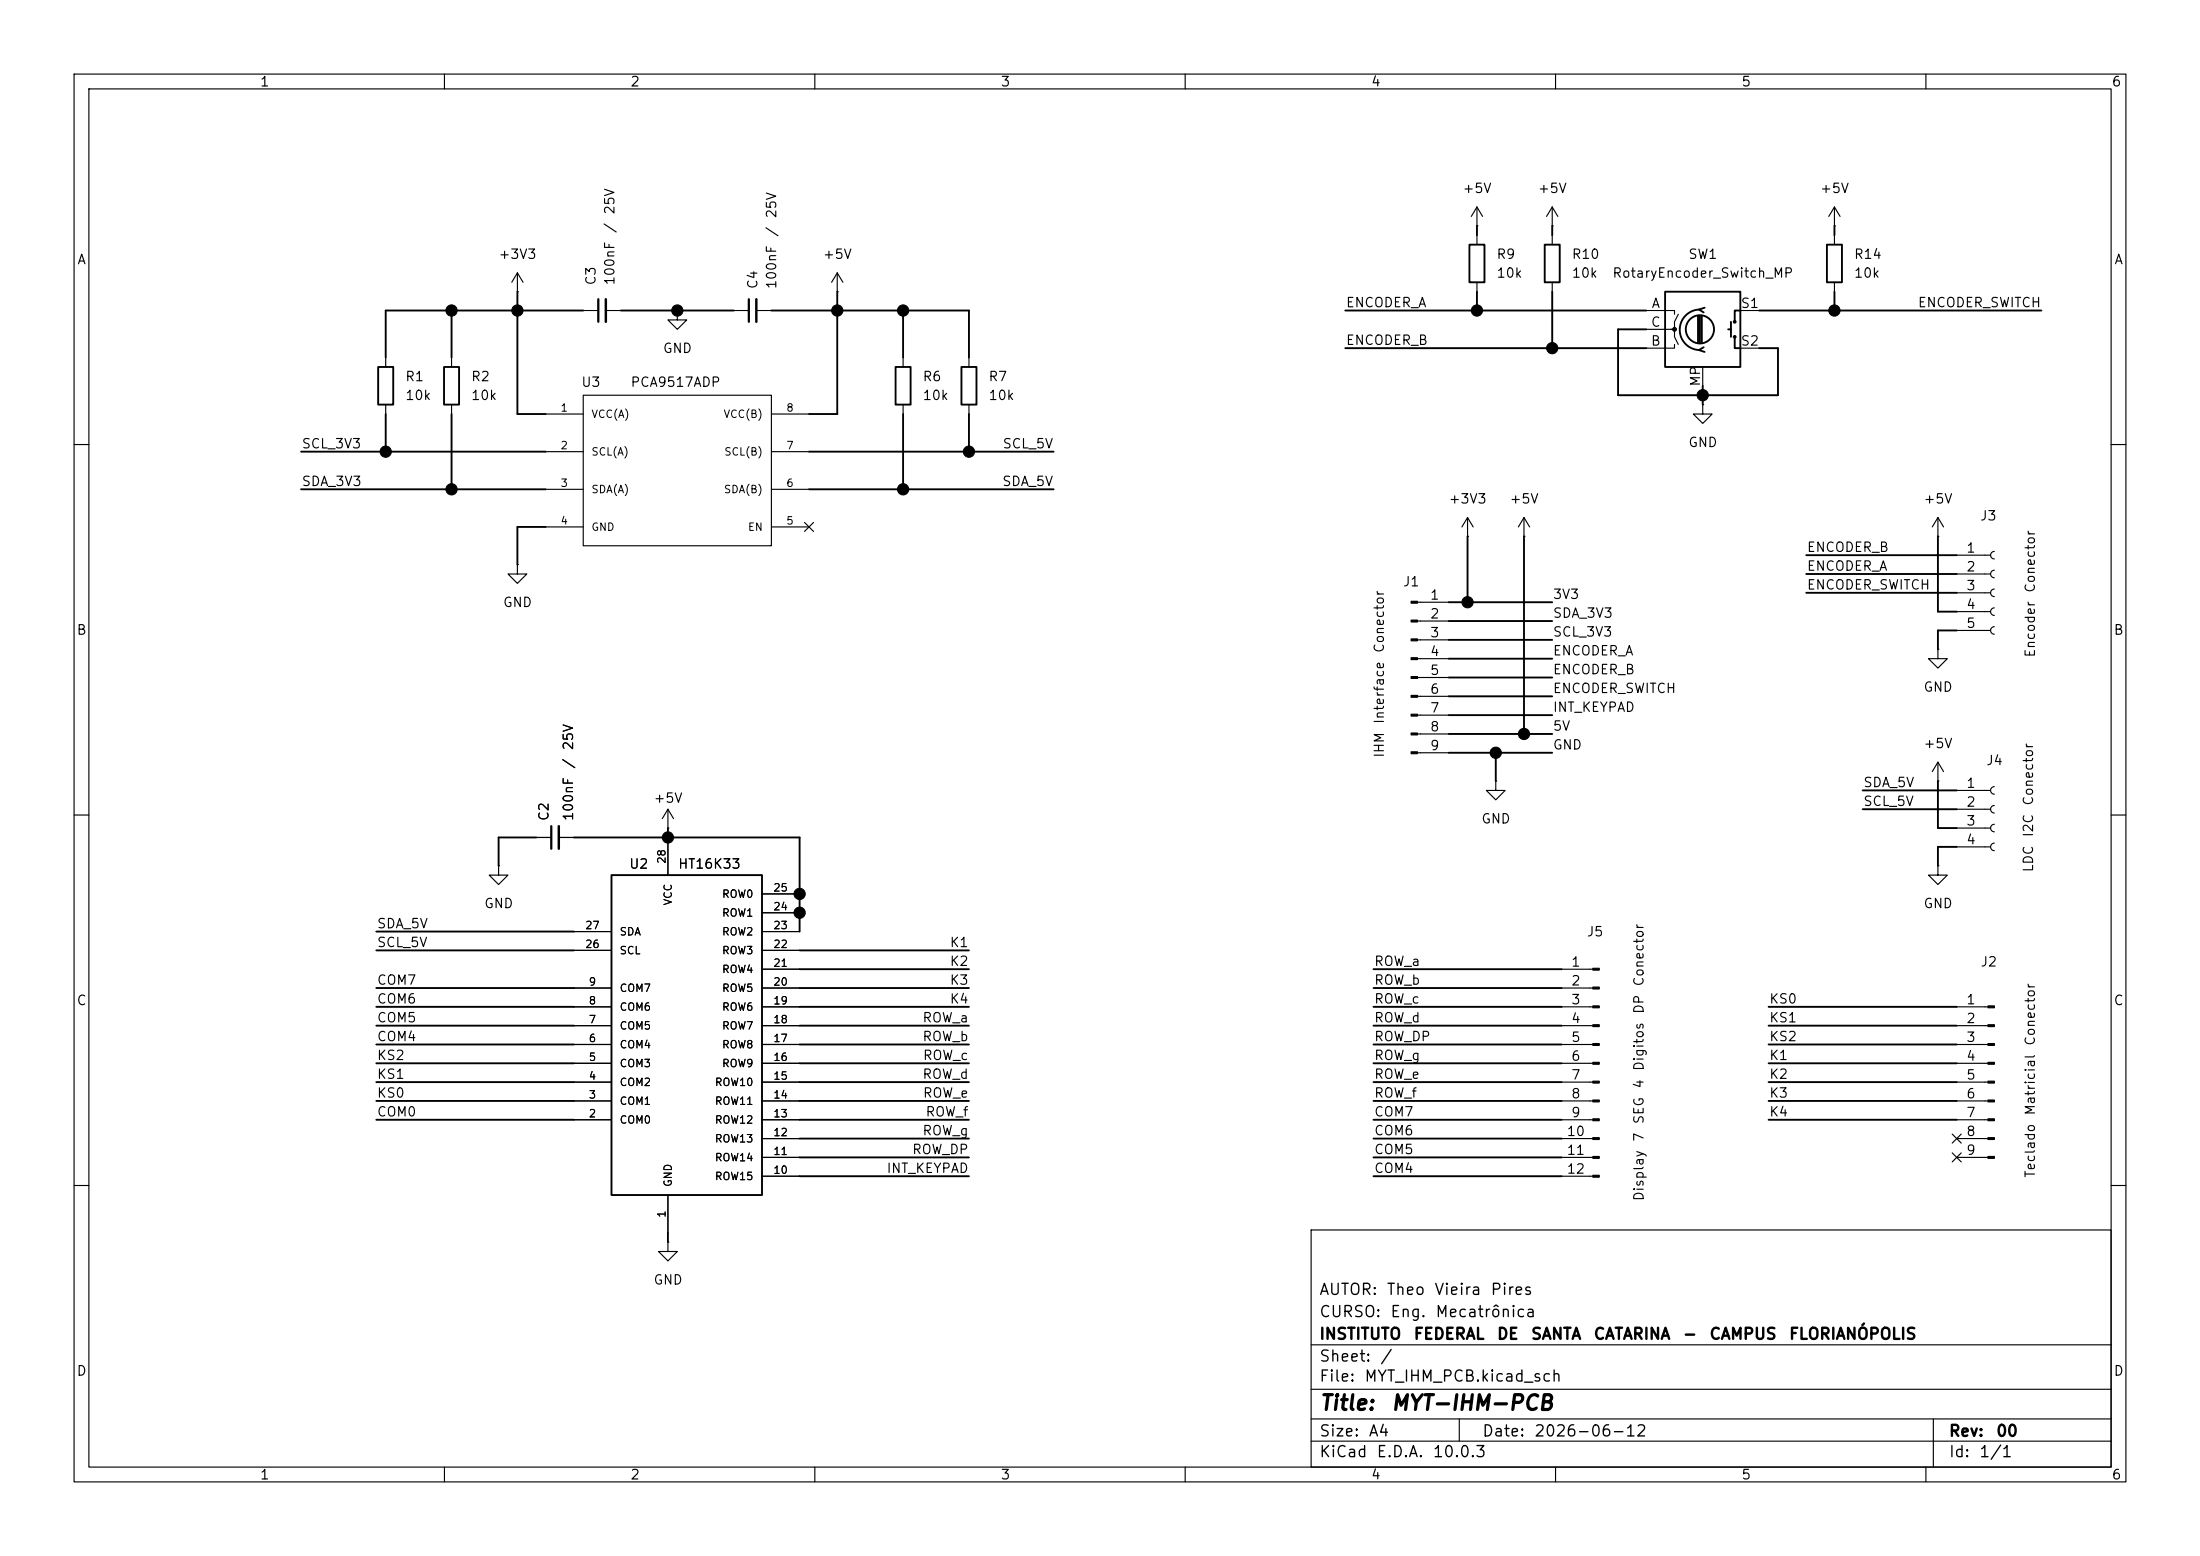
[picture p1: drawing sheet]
<svg xmlns="http://www.w3.org/2000/svg" width="297mm" height="210mm" viewBox="0 0 297 210" stroke-linecap="round" stroke-linejoin="round" font-family="sans-serif">
<g fill="none" stroke="#000" stroke-width=".15">
<path d="M10 10h277v190h-277zM12 12h273v186h-273zM60 10v2M110 10v2M160 10v2M210 10v2M260 10v2M69.8 39.4h.1M69.8 36.8l-.7 1.3M69.8 36.8l.8 1.3M69.8 36.8v2.6M113 39.4h.1"/>
<path d="M113 36.8l-.7 1.3M113 36.8l.8 1.3M113 36.8v2.6M199.4 30.5h.1M199.4 27.9v2.6M199.4 31.8v1.2M199.4 38.1v1.3M199.4 27.9l-.8 1.3M199.4 27.9l.8 1.3M209.5 30.5h.1M209.5 27.9v2.6M209.5 31.8v1.2"/>
<path d="M209.5 38.1v1.3M209.5 27.9l-.7 1.3M209.5 27.9l.8 1.3M247.6 30.5h.1M247.6 27.9v2.6M247.6 31.8v1.2M247.6 38.1v1.3M247.6 27.9l-.7 1.3M247.6 27.9l.8 1.3M52.1 48.3v1.2M52.1 54.6v1.3M61 48.3v1.2"/>
<path d="M61 54.6v1.3M73.7 55.9h5M78.7 53.3h25.4v20.4h-25.4zM78.7 41.9h2.1M81.8 41.9h2M91.4 41.9v1.3h1.3l-1.3 1.3-1.2-1.3h1.2M91.4 41.9h.1M99.1 41.9h2M102.1 41.9h2M104.1 55.9h5.1M121.9 48.3v1.2M121.9 54.6v1.3"/>
<path d="M130.8 48.3v1.2M130.8 54.6v1.3M222.2 41.9h3.9v.5M222.2 44.5h3.9v1l.5 1M226.1 46.5v.5h-3.9M226.6 42.4l-.5 1v1.1h-.5M229.9 54.6v1.3h1.2l-1.2 1.3-1.3-1.3h1.3M229.9 54.6h.1M229.9 49.5v2.6M234.9 41.9h2.6M234.9 47h2.6M10 60h2"/>
<path d="M69.8 76.2v1.3h1.3l-1.3 1.2-1.2-1.2h1.2M69.8 76.2h.1M73.7 61h5M73.7 66h5M73.7 71.1h5M104.1 61h5.1M104.1 66h5.1M104.1 71.1h5.1M108.6 70.5l1.2 1.2M109.8 70.5l-1.2 1.2M198.1 72.4h.1M198.1 69.9l-.7 1.2"/>
<path d="M198.1 69.9l.8 1.2M198.1 69.9v2.5M205.7 72.4h.1M205.7 69.9l-.7 1.2M205.7 69.9l.8 1.2M205.7 69.9v2.5M261.6 72.4h.1M261.6 69.9v2.5M261.6 69.9l-.7 1.2M261.6 69.9l.8 1.2M264.2 74.9h4.5M264.2 77.5h4.5"/>
<path d="M269.2 74.4a.51 .51 0 0 0-.5 .5 .51 .51 0 0 0 .5 .5M269.2 77a.51 .51 0 0 0-.5 .5 .51 .51 0 0 0 .5 .5M269.2 79.5a.51 .51 0 0 0-.5 .5 .51 .51 0 0 0 .5 .5M285 60h2M191.4 81.3h4.2M191.4 83.8h4.2M191.4 86.4h4.2M191.4 88.9h4.2M191.4 91.4h4.2M191.4 94h4.2M191.4 96.5h4.2M191.4 99.1h4.2"/>
<path d="M261.6 87.6v1.3h1.3l-1.3 1.3-1.3-1.3h1.3M261.6 87.6h.1M264.2 80h4.5M264.2 82.6h4.5M264.2 85.1h4.5M269.2 82a.51 .51 0 0 0-.5 .6 .51 .51 0 0 0 .5 .5M269.2 84.6a.51 .51 0 0 0-.5 .5 .51 .51 0 0 0 .5 .5M10 110h2M67.3 116.8v1.3h1.3l-1.3 1.3-1.3-1.3h1.3M67.3 116.8h.1M72.4 113h2M75.4 113h2.1"/>
<path d="M90.2 111.8h.1M90.2 109.2v2.6M90.2 113v5.1M90.2 109.2l-.8 1.3M90.2 109.2l.7 1.3M191.4 101.6h4.2M201.9 105.4v1.3h1.3l-1.3 1.3-1.2-1.3h1.2M201.9 105.4h.1M261.6 116.8v1.3h1.3l-1.3 1.3-1.3-1.3h1.3M261.6 116.8h.1M261.6 105.4h.1M261.6 102.9l-.7 1.2"/>
<path d="M261.6 102.9l.8 1.2M261.6 102.9v2.5M264.2 106.7h4.5M264.2 109.2h4.5M264.2 111.8h4.5M264.2 114.3h4.5M269.2 106.2a.51 .51 0 0 0-.5 .5 .51 .51 0 0 0 .5 .5M269.2 108.7a.51 .51 0 0 0-.5 .5 .51 .51 0 0 0 .5 .5M269.2 111.3a.51 .51 0 0 0-.5 .5 .51 .51 0 0 0 .5 .5M269.2 113.8a.51 .51 0 0 0-.5 .5 .51 .51 0 0 0 .5 .5M285 110h2M77.5 135.9h5"/>
<path d="M77.5 138.4h5M77.5 133.4h5M77.5 128.3h5M77.5 125.7h5M102.9 135.9h5M102.9 138.4h5M102.9 130.8h5M102.9 133.4h5M102.9 128.3h5M102.9 125.7h5M102.9 123.2h5M102.9 120.7h5"/>
<path d="M210.8 135.9h4.2M210.8 138.4h4.2M210.8 130.8h4.2M210.8 133.4h4.2M264.2 135.9h4.2M264.2 138.4h4.2M77.5 141h5M77.5 143.5h5M77.5 146.1h5M77.5 148.6h5M77.5 151.1h5M102.9 141h5"/>
<path d="M102.9 143.5h5M102.9 146.1h5M102.9 148.6h5M102.9 151.1h5M102.9 153.7h5M102.9 156.2h5M102.9 158.8h5M210.8 141h4.2M210.8 143.5h4.2M210.8 146.1h4.2M210.8 148.6h4.2M210.8 151.1h4.2"/>
<path d="M210.8 153.7h4.2M210.8 156.2h4.2M210.8 158.8h4.2M263.6 153.1l1.2 1.2M263.6 155.6l1.2 1.2M264.2 141h4.2M264.2 143.5h4.2M264.2 146.1h4.2M264.2 148.6h4.2M264.2 151.1h4.2M264.2 153.7h4.2M264.2 156.2h4.2"/>
<path d="M264.8 153.1l-1.2 1.2M264.8 155.6l-1.2 1.2M10 160h2M90.2 167.6v1.3h1.2l-1.2 1.3-1.3-1.3h1.3M90.2 167.6h.1M90.2 161.3v5.1M177 166h108v32h-108zM285 160h2M60 198v2M110 198v2M160 198v2M177 194.5h108"/>
<path d="M177 191.5h108M177 187.5h108M177 181.5h108M197 191.5v3M210 198v2M260 198v2M261 191.5v6.5"/>
</g>
<g fill="none" stroke="#000" stroke-width=".25">
<path d="M69.8 39.4v16.5h3.9M113 39.4v16.5h-3.8M198.4 33h2v5.1h-2zM199.4 30.5v1.3M199.4 39.4v2.5M208.5 33h2.1v5.1h-2.1zM209.5 30.5v1.3M209.5 39.4v7.6M224.8 39.4h10.1v10.1h-10.1zM246.6 33h2.1v5.1h-2.1zM247.6 30.5v1.3M247.6 39.4v2.5"/>
<path d="M51.1 49.5h2v5.1h-2zM52.1 55.9v5.1M59.9 49.5h2.1v5.1h-2.1zM61 41.9v6.4M61 55.9v10.1M78.7 41.9h-26.6v6.4M83.8 41.9h15.3M104.1 41.9h26.7v6.4M120.9 49.5h2v5.1h-2zM121.9 41.9v6.4M121.9 55.9v10.1M129.8 49.5h2v5.1h-2z"/>
<path d="M130.8 55.9v5.1M181.6 41.9h40.6M181.6 47h40.6M222.2 44.5h-3.8v8.8h21.6v-6.3h-2.5M229.2 42.7v3.5M229.5 41.8a2.73 2.73 0 0 0-2.7 2.7 2.73 2.73 0 0 0 2.7 2.7M229.5 42.7v3.5M229.7 42.7v3.5M229.9 52.1v2.5M230 46.9l-.6 .3 .7 .3M230.1 41.5l-.7 .3 .6 .4M233.3 44.5h.4"/>
<path d="M233.7 43.4v2.1M234.2 45.5v1.5h.7M234.9 41.9h-.7v1.5M237.5 41.9h38.1M40.6 66h33.1M40.6 61h33.1M73.7 71.1h-3.9v5.1M109.2 66h33M109.2 61h33M198.1 72.4v8.9M205.7 72.4v26.7M243.8 74.9h20.4"/>
<path d="M243.8 77.5h20.4M261.6 72.4v10.2h2.6M195.6 96.5h13.9M195.6 94h13.9M195.6 86.4h13.9M195.6 88.9h13.9M195.6 83.8h13.9M195.6 91.4h13.9M195.6 99.1h13.9M195.6 81.3h13.9M243.8 80h20.4M264.2 85.1h-2.6v2.5"/>
<path d="M72.4 113h-5.1v3.8M77.5 113h30.4v12.7M82.5 118.1h20.4v43.2h-20.4zM90.2 111.8v1.2M195.6 101.6h13.9M201.9 101.6v3.8M251.5 106.7h12.7M251.5 109.2h12.7M261.6 105.4v6.4h2.6M264.2 114.3h-2.6v2.5M50.8 135.9h26.7M50.8 133.4h26.7"/>
<path d="M50.8 138.4h26.7M50.8 128.3h26.7M50.8 125.7h26.7M107.9 130.8h22.9M107.9 135.9h22.9M107.9 133.4h22.9M107.9 138.4h22.9M107.9 128.3h22.9M185.4 130.8h25.4M185.4 135.9h25.4M185.4 133.4h25.4M185.4 138.4h25.4"/>
<path d="M238.8 135.9h25.4M238.8 138.4h25.4M50.8 141h26.7M50.8 143.5h26.7M50.8 148.6h26.7M50.8 151.1h26.7M50.8 146.1h26.7M107.9 141h22.9M107.9 143.5h22.9M107.9 148.6h22.9M107.9 151.1h22.9M107.9 146.1h22.9"/>
<path d="M107.9 153.7h22.9M107.9 156.2h22.9M107.9 158.8h22.9M185.4 141h25.4M185.4 143.5h25.4M185.4 148.6h25.4M185.4 151.1h25.4M185.4 146.1h25.4M185.4 153.7h25.4M185.4 156.2h25.4M185.4 158.8h25.4M238.8 141h25.4"/>
<path d="M238.8 143.5h25.4M238.8 148.6h25.4M238.8 151.1h25.4M238.8 146.1h25.4M90.2 166.4v1.2"/>
<circle cx="229.5" cy="44.5" r="1.9"/>
<circle cx="234.2" cy="45.5" r=".13"/>
<circle cx="234.2" cy="43.4" r=".13"/>
</g>
<g fill="#000" stroke="#000" stroke-width=".15">
<path d="M190.5 81.2h.9v.2h-.9zM190.5 83.7h.9v.2h-.9zM190.5 86.2h.9v.3h-.9zM190.5 88.8h.9v.2h-.9zM190.5 91.3h.9v.3h-.9zM190.5 93.9h.9v.2h-.9zM190.5 96.4h.9v.2h-.9zM190.5 98.9h.9v.3h-.9zM190.5 101.5h.9v.2h-.9zM215 130.7h.9v.2h-.9zM215 133.2h.9v.3h-.9zM215 135.8h.9v.2h-.9z"/>
<path d="M215 138.3h.9v.3h-.9zM268.4 135.8h.8v.2h-.8zM268.4 138.3h.8v.3h-.8zM215 140.8h.9v.3h-.9zM215 143.4h.9v.2h-.9zM215 145.9h.9v.3h-.9zM215 148.5h.9v.2h-.9zM215 151h.9v.3h-.9zM215 153.5h.9v.3h-.9zM215 156.1h.9v.2h-.9zM215 158.6h.9v.3h-.9zM268.4 140.8h.8v.3h-.8z"/>
<path d="M268.4 143.4h.8v.2h-.8zM268.4 145.9h.8v.3h-.8zM268.4 148.5h.8v.2h-.8zM268.4 151h.8v.3h-.8zM268.4 153.5h.8v.3h-.8zM268.4 156.1h.8v.2h-.8z"/>
<circle cx="226.1" cy="44.4" r=".25"/>
</g>
<path d="M80.8 40.4v3M101.1 40.4v3M74.4 111.5v3.1" fill="none" stroke="#000" stroke-width=".3"/>
<path d="M81.8 40.4v3M102.1 40.4v3M75.4 111.5v3.1" fill="none" stroke="#000" stroke-width=".33"/>
<g fill="#000" stroke="#000" stroke-width=".14">
<circle cx="61" cy="41.9" r=".76"/>
<circle cx="69.8" cy="41.9" r=".76"/>
<circle cx="91.4" cy="41.9" r=".76"/>
<circle cx="113" cy="41.9" r=".76"/>
<circle cx="121.9" cy="41.9" r=".76"/>
<circle cx="199.4" cy="41.9" r=".76"/>
<circle cx="209.5" cy="47" r=".76"/>
<circle cx="229.9" cy="53.3" r=".76"/>
<circle cx="247.6" cy="41.9" r=".76"/>
<circle cx="52.1" cy="61" r=".76"/>
<circle cx="61" cy="66" r=".76"/>
<circle cx="121.9" cy="66" r=".76"/>
<circle cx="130.8" cy="61" r=".76"/>
<circle cx="198.1" cy="81.3" r=".76"/>
<circle cx="205.7" cy="99.1" r=".76"/>
<circle cx="90.2" cy="113" r=".76"/>
<circle cx="201.9" cy="101.6" r=".76"/>
<circle cx="107.9" cy="123.2" r=".76"/>
<circle cx="107.9" cy="120.6" r=".76"/>
</g>
<g font-size="2">
<text x="178" y="190.8">Title:</text>
<text x="187.7" y="190.8">MYT-IHM-PCB</text>
</g>
<g font-size="1.5">
<text x="178" y="178.2">CURSO:</text>
<text x="178" y="175.2">AUTOR:</text>
<text x="187.1" y="175.2">Theo</text>
<text x="187.6" y="178.2">Eng.</text>
<text x="193.5" y="175.2">Vieira</text>
<text x="193.7" y="178.2">Mecatrônica</text>
<text x="201.1" y="175.2">Pires</text>
<text x="178" y="184.2">Sheet:</text>
<text x="178" y="181.2">INSTITUTO</text>
<text x="186.2" y="184.2">/</text>
<text x="190.7" y="181.2">FEDERAL</text>
<text x="202" y="181.2">DE</text>
<text x="206.6" y="181.2">SANTA</text>
<text x="215" y="181.2">CATARINA</text>
<text x="227.1" y="181.2">-</text>
<text x="230.7" y="181.2">CAMPUS</text>
<text x="241.4" y="181.2">FLORIANÓPOLIS</text>
<text x="178" y="186.9">File:</text>
<text x="184.1" y="186.9">MYT_IHM_PCB.kicad_sch</text>
<text x="178" y="197.1">KiCad</text>
<text x="178" y="194.3">Size:</text>
<text x="184.7" y="194.3">A4</text>
<text x="185.7" y="197.1">E.D.A.</text>
<text x="193.3" y="197.1">10.0.3</text>
<text x="200" y="194.3">Date:</text>
<text x="207" y="194.3">2026-06-12</text>
<text x="263" y="194.3">Rev:</text>
<text x="263" y="197.1">Id:</text>
<text x="267.1" y="197.1">1/1</text>
<text x="269.4" y="194.3">00</text>
</g>
<g font-size="1.3">
<text x="35" y="12">1</text>
<text x="85" y="12">2</text>
<text x="135" y="12">3</text>
<text x="185" y="12">4</text>
<text x="235" y="12">5</text>
<text x="285" y="12">6</text>
<text x="83.3" y="29.1" transform="rotate(-90 83.3 29.1)">25V</text>
<text x="105.1" y="29.6" transform="rotate(-90 105.1 29.6)">25V</text>
<text x="197.4" y="26.4">+5V</text>
<text x="207.5" y="26.4">+5V</text>
<text x="245.6" y="26.4">+5V</text>
<text x="10.3" y="36">A</text>
<text x="67.2" y="35.3">+3V3</text>
<text x="83.3" y="31.6" transform="rotate(-90 83.3 31.6)">/</text>
<text x="105.1" y="32.1" transform="rotate(-90 105.1 32.1)">/</text>
<text x="111" y="35.3">+5V</text>
<text x="201.9" y="35.3">R9</text>
<text x="212.1" y="35.3">R10</text>
<text x="227.8" y="35.3">SW1</text>
<text x="250.2" y="35.3">R14</text>
<text x="285.3" y="36">A</text>
<text x="80.7" y="38.6" transform="rotate(-90 80.7 38.6)">C3</text>
<text x="83.3" y="38.6" transform="rotate(-90 83.3 38.6)">100nF</text>
<text x="102.6" y="39.1" transform="rotate(-90 102.6 39.1)">C4</text>
<text x="105.1" y="39.1" transform="rotate(-90 105.1 39.1)">100nF</text>
<text x="181.6" y="41.8">ENCODER_A</text>
<text x="201.9" y="37.8">10k</text>
<text x="212.1" y="37.8">10k</text>
<text x="217.6" y="37.8">RotaryEncoder_Switch_MP</text>
<text x="222.9" y="41.9">A</text>
<text x="234.9" y="41.9">S1</text>
<text x="250.2" y="37.8">10k</text>
<text x="258.8" y="41.8">ENCODER_SWITCH</text>
<text x="89.4" y="48">GND</text>
<text x="181.6" y="46.9">ENCODER_B</text>
<text x="222.8" y="47">B</text>
<text x="222.8" y="44.4">C</text>
<text x="234.9" y="47">S2</text>
<text x="54.6" y="51.8">R1</text>
<text x="63.5" y="51.8">R2</text>
<text x="78.4" y="52.5">U3</text>
<text x="85" y="52.5">PCA9517ADP</text>
<text x="124.5" y="51.8">R6</text>
<text x="133.4" y="51.8">R7</text>
<text x="229.8" y="52.3" transform="rotate(-90 229.8 52.3)">MP</text>
<text x="54.6" y="54.3">10k</text>
<text x="63.5" y="54.3">10k</text>
<text x="124.5" y="54.3">10k</text>
<text x="133.4" y="54.3">10k</text>
<text x="40.6" y="65.9">SDA_3V3</text>
<text x="40.6" y="60.8">SCL_3V3</text>
<text x="135.2" y="65.9">SDA_5V</text>
<text x="135.3" y="60.8">SCL_5V</text>
<text x="227.8" y="60.7">GND</text>
<text x="195.5" y="68.3">+3V3</text>
<text x="203.7" y="68.3">+5V</text>
<text x="259.6" y="68.3">+5V</text>
<text x="267.2" y="70.6">J3</text>
<text x="243.8" y="74.8">ENCODER_B</text>
<text x="243.8" y="77.3">ENCODER_A</text>
<text x="265.4" y="74.9">1</text>
<text x="265.4" y="77.4">2</text>
<text x="67.8" y="82.3">GND</text>
<text x="189.3" y="79.5">J1</text>
<text x="193" y="81.3">1</text>
<text x="193" y="83.8">2</text>
<text x="209.5" y="83.7">SDA_3V3</text>
<text x="209.5" y="81.2">3V3</text>
<text x="243.8" y="79.9">ENCODER_SWITCH</text>
<text x="265.4" y="80">3</text>
<text x="265.4" y="82.5">4</text>
<text x="275" y="80.1" transform="rotate(-90 275 80.1)">Conector</text>
<text x="10.3" y="86">B</text>
<text x="187.2" y="88.2" transform="rotate(-90 187.2 88.2)">Conector</text>
<text x="193" y="86.3">3</text>
<text x="193" y="88.9">4</text>
<text x="209.5" y="86.2">SCL_3V3</text>
<text x="209.5" y="88.8">ENCODER_A</text>
<text x="265.4" y="85.1">5</text>
<text x="275" y="88.8" transform="rotate(-90 275 88.8)">Encoder</text>
<text x="285.3" y="86">B</text>
<text x="193" y="91.4">5</text>
<text x="193" y="94">6</text>
<text x="209.5" y="91.3">ENCODER_B</text>
<text x="209.5" y="93.9">ENCODER_SWITCH</text>
<text x="259.6" y="93.7">GND</text>
<text x="77.7" y="101.4" transform="rotate(-90 77.7 101.4)">25V</text>
<text x="187.2" y="97.8" transform="rotate(-90 187.2 97.8)">Interface</text>
<text x="193" y="96.5">7</text>
<text x="193" y="99">8</text>
<text x="193" y="101.6">9</text>
<text x="209.5" y="98.9">5V</text>
<text x="209.5" y="101.5">GND</text>
<text x="209.5" y="96.4">INT_KEYPAD</text>
<text x="259.6" y="101.3">+5V</text>
<text x="77.7" y="103.9" transform="rotate(-90 77.7 103.9)">/</text>
<text x="187.2" y="102.4" transform="rotate(-90 187.2 102.4)">IHM</text>
<text x="251.5" y="106.6">SDA_5V</text>
<text x="265.4" y="106.7">1</text>
<text x="268" y="103.6">J4</text>
<text x="74.4" y="110.9" transform="rotate(-90 74.4 110.9)">C2</text>
<text x="77.7" y="110.9" transform="rotate(-90 77.7 110.9)">100nF</text>
<text x="88.1" y="108.7">+5V</text>
<text x="199.9" y="111.5">GND</text>
<text x="251.5" y="109.1">SCL_5V</text>
<text x="265.4" y="109.2">2</text>
<text x="265.4" y="111.7">3</text>
<text x="274.8" y="113.1" transform="rotate(-90 274.8 113.1)">I2C</text>
<text x="274.8" y="108.8" transform="rotate(-90 274.8 108.8)">Conector</text>
<text x="84.8" y="117.6">U2</text>
<text x="91.4" y="117.6">HT16K33</text>
<text x="265.4" y="114.3">4</text>
<text x="274.8" y="117.8" transform="rotate(-90 274.8 117.8)">LDC</text>
<text x="50.8" y="125.6">SDA_5V</text>
<text x="65.3" y="122.9">GND</text>
<text x="259.6" y="122.9">GND</text>
<text x="50.8" y="128.1">SCL_5V</text>
<text x="128.1" y="128.1">K1</text>
<text x="128.1" y="130.7">K2</text>
<text x="185.4" y="130.7">ROW_a</text>
<text x="212" y="130.8">1</text>
<text x="214.1" y="126.7">J5</text>
<text x="267.3" y="130.8">J2</text>
<text x="10.3" y="136">C</text>
<text x="50.8" y="133.2">COM7</text>
<text x="50.8" y="135.8">COM6</text>
<text x="128.1" y="135.8">K4</text>
<text x="128.1" y="133.2">K3</text>
<text x="185.4" y="135.8">ROW_c</text>
<text x="185.4" y="133.2">ROW_b</text>
<text x="212" y="133.3">2</text>
<text x="212" y="135.9">3</text>
<text x="222.2" y="136.9" transform="rotate(-90 222.2 136.9)">DP</text>
<text x="222.2" y="133.2" transform="rotate(-90 222.2 133.2)">Conector</text>
<text x="238.8" y="135.8">KS0</text>
<text x="265.4" y="135.9">1</text>
<text x="285.3" y="136">C</text>
<text x="50.8" y="140.8">COM4</text>
<text x="50.8" y="143.4">KS2</text>
<text x="50.8" y="138.3">COM5</text>
<text x="124.4" y="140.8">ROW_b</text>
<text x="124.4" y="138.3">ROW_a</text>
<text x="124.5" y="143.4">ROW_c</text>
<text x="185.4" y="143.4">ROW_g</text>
<text x="185.4" y="140.8">ROW_DP</text>
<text x="185.4" y="138.3">ROW_d</text>
<text x="212" y="138.4">4</text>
<text x="212" y="140.9">5</text>
<text x="212" y="143.5">6</text>
<text x="238.8" y="140.8">KS2</text>
<text x="238.8" y="143.4">K1</text>
<text x="238.8" y="138.3">KS1</text>
<text x="265.4" y="138.4">2</text>
<text x="265.4" y="140.9">3</text>
<text x="265.4" y="143.5">4</text>
<text x="275" y="141.2" transform="rotate(-90 275 141.2)">Conector</text>
<text x="50.8" y="148.5">KS0</text>
<text x="50.8" y="145.9">KS1</text>
<text x="124.4" y="145.9">ROW_d</text>
<text x="124.5" y="148.5">ROW_e</text>
<text x="185.4" y="145.9">ROW_e</text>
<text x="185.4" y="148.5">ROW_f</text>
<text x="212" y="146">7</text>
<text x="212" y="148.6">8</text>
<text x="222.2" y="147" transform="rotate(-90 222.2 147)">4</text>
<text x="222.2" y="144.6" transform="rotate(-90 222.2 144.6)">Digitos</text>
<text x="238.8" y="148.5">K3</text>
<text x="238.8" y="145.9">K2</text>
<text x="265.4" y="146">5</text>
<text x="265.4" y="148.6">6</text>
<text x="50.8" y="151">COM0</text>
<text x="124.4" y="153.5">ROW_g</text>
<text x="124.9" y="151">ROW_f</text>
<text x="185.4" y="151">COM7</text>
<text x="185.4" y="153.5">COM6</text>
<text x="211.4" y="153.6">10</text>
<text x="212" y="151.1">9</text>
<text x="222.2" y="154.2" transform="rotate(-90 222.2 154.2)">7</text>
<text x="222.2" y="151.8" transform="rotate(-90 222.2 151.8)">SEG</text>
<text x="238.8" y="151">K4</text>
<text x="265.4" y="151.1">7</text>
<text x="265.4" y="153.6">8</text>
<text x="275" y="150.6" transform="rotate(-90 275 150.6)">Matricial</text>
<text x="119.6" y="158.6">INT_KEYPAD</text>
<text x="123" y="156.1">ROW_DP</text>
<text x="185.4" y="156.1">COM5</text>
<text x="185.4" y="158.6">COM4</text>
<text x="211.4" y="156.2">11</text>
<text x="211.4" y="158.7">12</text>
<text x="265.4" y="156.2">9</text>
<text x="275" y="159.1" transform="rotate(-90 275 159.1)">Teclado</text>
<text x="222.2" y="162.2" transform="rotate(-90 222.2 162.2)">Display</text>
<text x="88.1" y="173.7">GND</text>
<text x="10.3" y="186">D</text>
<text x="285.3" y="186">D</text>
<text x="35" y="200">1</text>
<text x="85" y="200">2</text>
<text x="135" y="200">3</text>
<text x="185" y="200">4</text>
<text x="235" y="200">5</text>
<text x="285" y="200">6</text>
</g>
<g font-size="1">
<text x="75.6" y="55.8">1</text>
<text x="79.8" y="56.7">VCC(A)</text>
<text x="97.6" y="56.7">VCC(B)</text>
<text x="106.1" y="55.8">8</text>
<text x="75.6" y="60.9">2</text>
<text x="75.6" y="66">3</text>
<text x="79.8" y="61.7">SCL(A)</text>
<text x="97.7" y="61.7">SCL(B)</text>
<text x="106.1" y="66">6</text>
<text x="106.1" y="60.9">7</text>
<text x="75.6" y="71">4</text>
<text x="79.8" y="66.8">SDA(A)</text>
<text x="79.8" y="71.9">GND</text>
<text x="97.6" y="66.8">SDA(B)</text>
<text x="100.9" y="71.9">EN</text>
<text x="106.1" y="71">5</text>
<text x="90.1" y="116.7" transform="rotate(-90 90.1 116.7)">28</text>
<text x="78.9" y="125.7">27</text>
<text x="90.9" y="122.3" transform="rotate(-90 90.9 122.3)">VCC</text>
<text x="97.4" y="124">ROW1</text>
<text x="97.4" y="121.4">ROW0</text>
<text x="104.3" y="125.7">23</text>
<text x="104.3" y="123.1">24</text>
<text x="104.3" y="120.6">25</text>
<text x="78.9" y="128.2">26</text>
<text x="83.6" y="129">SCL</text>
<text x="83.6" y="126.5">SDA</text>
<text x="97.4" y="131.6">ROW4</text>
<text x="97.4" y="129">ROW3</text>
<text x="97.4" y="126.5">ROW2</text>
<text x="104.3" y="130.7">21</text>
<text x="104.3" y="128.2">22</text>
<text x="79.4" y="135.8">8</text>
<text x="79.4" y="133.3">9</text>
<text x="83.6" y="136.7">COM6</text>
<text x="83.6" y="134.1">COM7</text>
<text x="97.4" y="136.7">ROW6</text>
<text x="97.4" y="134.1">ROW5</text>
<text x="104.3" y="135.8">19</text>
<text x="104.3" y="133.3">20</text>
<text x="79.4" y="143.4">5</text>
<text x="79.4" y="140.9">6</text>
<text x="79.4" y="138.4">7</text>
<text x="83.6" y="141.7">COM4</text>
<text x="83.6" y="139.2">COM5</text>
<text x="97.4" y="141.7">ROW8</text>
<text x="97.4" y="139.2">ROW7</text>
<text x="104.3" y="143.4">16</text>
<text x="104.3" y="140.9">17</text>
<text x="104.3" y="138.4">18</text>
<text x="79.4" y="148.5">3</text>
<text x="79.4" y="146">4</text>
<text x="83.6" y="149.4">COM1</text>
<text x="83.6" y="146.8">COM2</text>
<text x="83.6" y="144.3">COM3</text>
<text x="96.4" y="149.4">ROW11</text>
<text x="96.4" y="146.8">ROW10</text>
<text x="97.4" y="144.3">ROW9</text>
<text x="104.3" y="148.5">14</text>
<text x="104.3" y="146">15</text>
<text x="79.4" y="151.1">2</text>
<text x="83.6" y="151.9">COM0</text>
<text x="96.4" y="154.4">ROW13</text>
<text x="96.4" y="151.9">ROW12</text>
<text x="104.3" y="153.6">12</text>
<text x="104.3" y="151.1">13</text>
<text x="90.9" y="160.3" transform="rotate(-90 90.9 160.3)">GND</text>
<text x="96.4" y="159.5">ROW15</text>
<text x="96.4" y="157">ROW14</text>
<text x="104.3" y="158.7">10</text>
<text x="104.3" y="156.1">11</text>
<text x="90.1" y="164.4" transform="rotate(-90 90.1 164.4)">1</text>
</g>
</svg>
